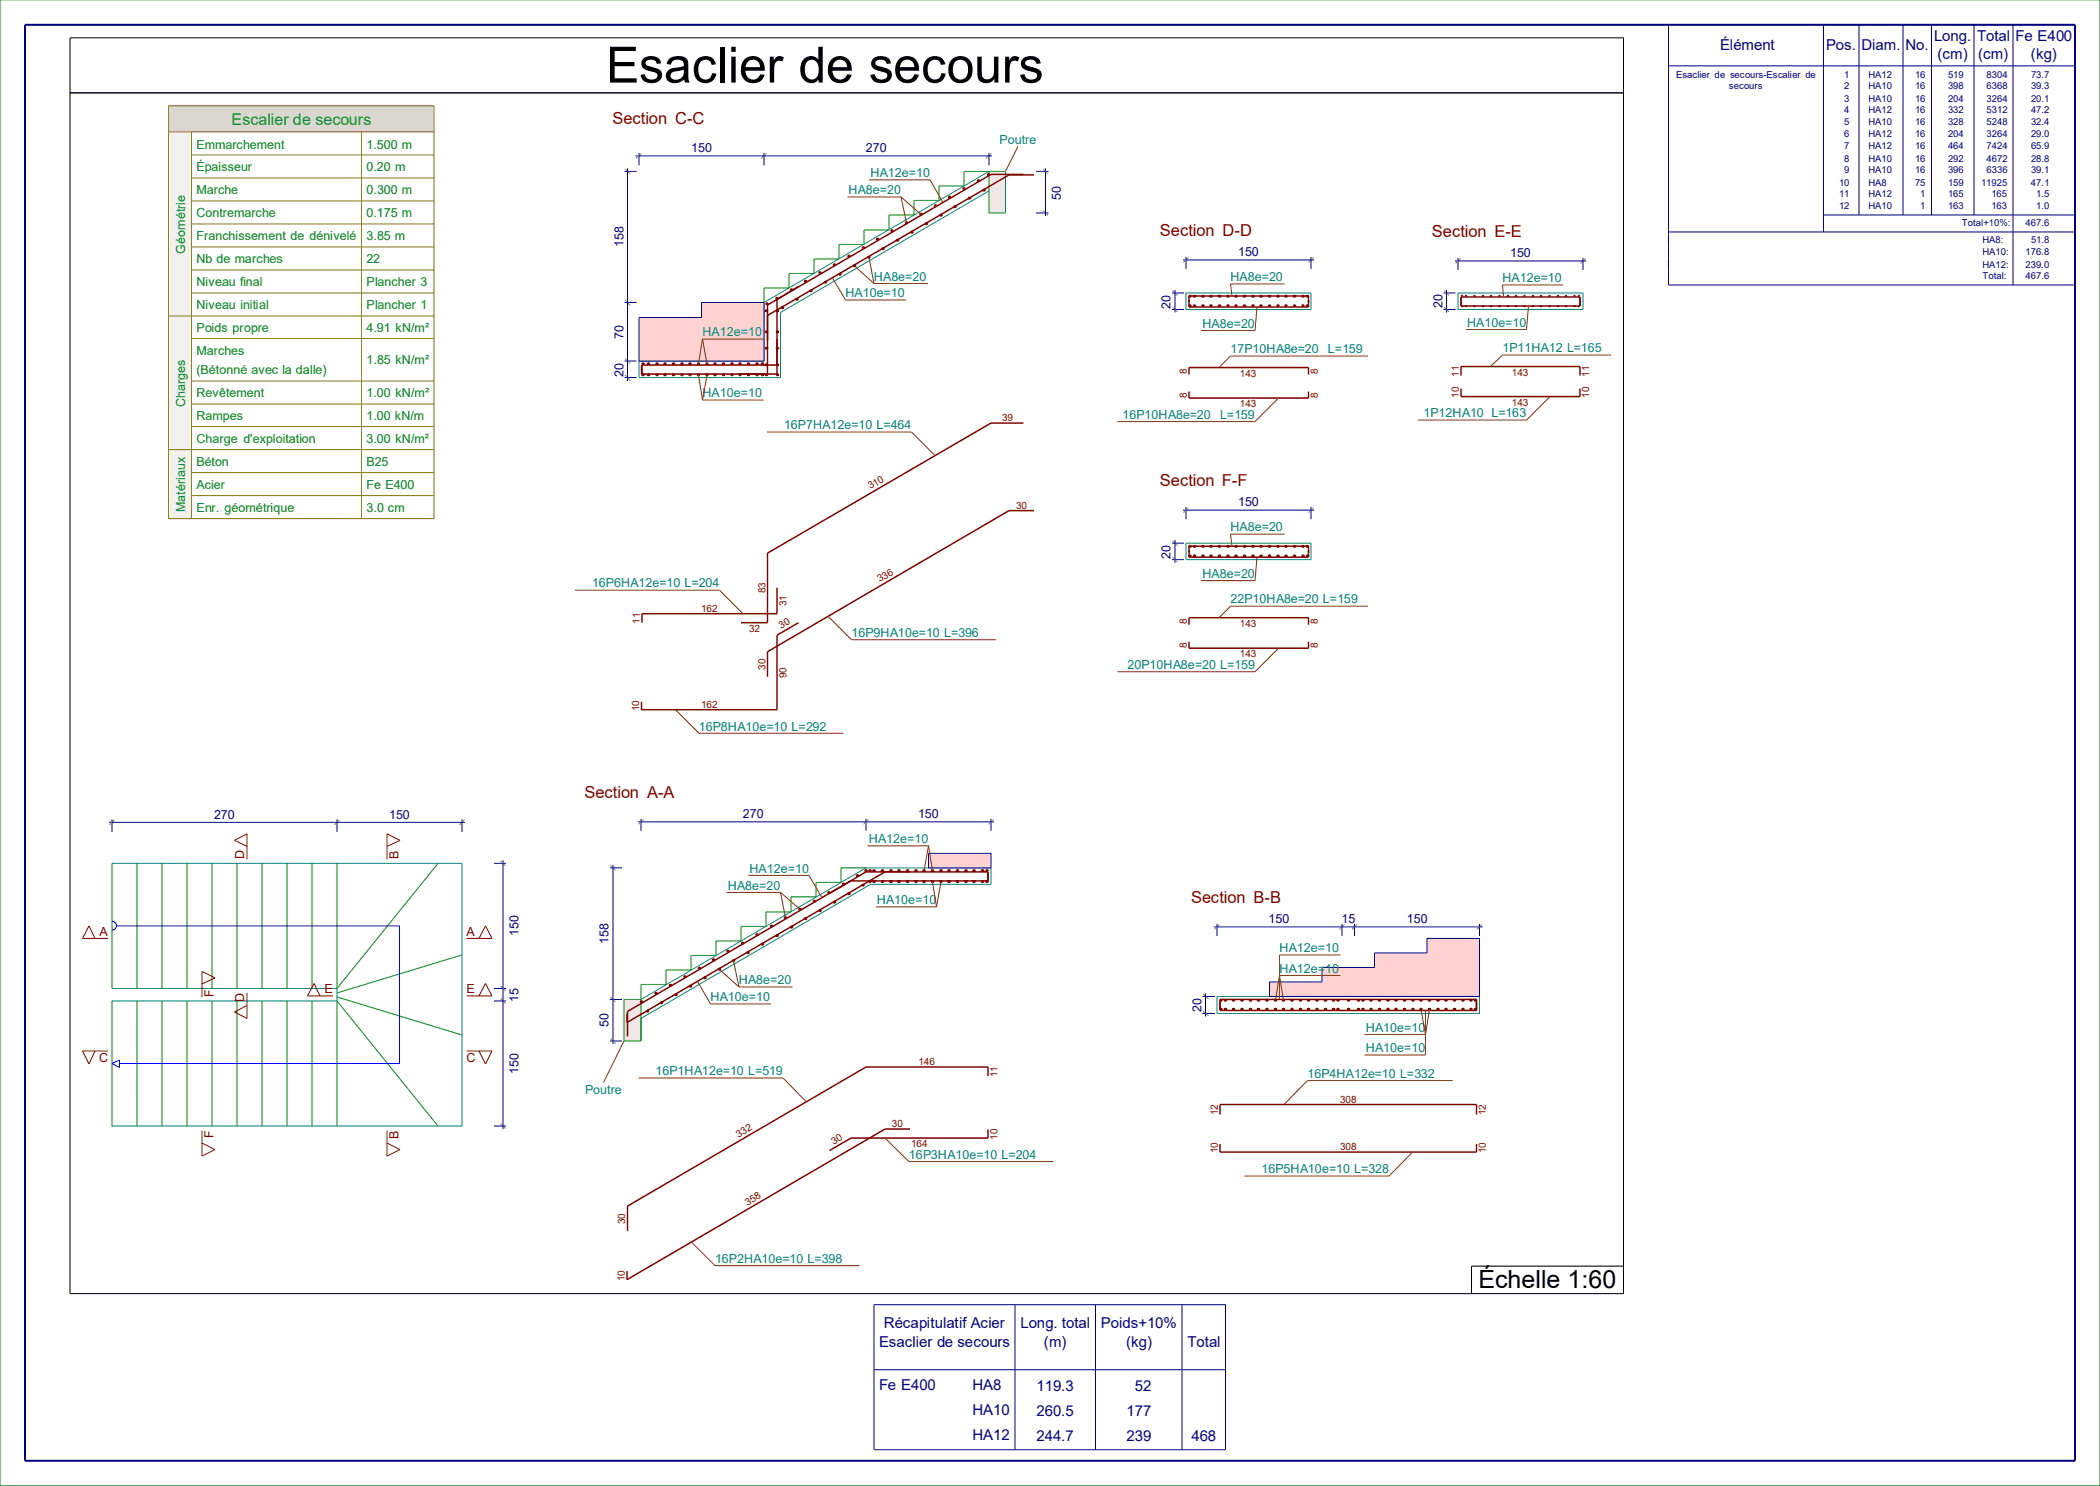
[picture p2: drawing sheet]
<svg xmlns="http://www.w3.org/2000/svg" width="420mm" height="297mm" viewBox="0 0 420 297" stroke-linecap="round" stroke-linejoin="round" font-family="sans-serif">
<path d="M0 0h420v297h-420z" fill="none" stroke="#008000" stroke-width=".2"/>
<path d="M5 5h410v287h-410z" fill="none" stroke="#000080" stroke-width=".4"/>
<path d="M333.7 5h81.3v52h-81.3zM333.7 13.2h81.3M364.7 5v41.4M371.8 5v38M380.6 5v38M386.3 5v38M394.8 5v38M402.6 5v52M333.7 46.4h81.3M364.7 43h50.3" fill="none" stroke="#000080" stroke-width=".2"/>
<path d="M14 18.6h310.7v-11h-310.7v251" fill="none" stroke="#000" stroke-width=".2"/>
<path d="M33.7 21.2h53.1v5.2h-53.1z" fill-rule="evenodd" fill="#dad7d3"/>
<g fill="#f2f1f0">
<path d="M33.7 26.4h4.6v36.8h-4.6z" fill-rule="evenodd"/>
<path d="M33.7 63.2h4.6v26.7h-4.6z" fill-rule="evenodd"/>
<path d="M33.7 89.9h4.6v13.8h-4.6z" fill-rule="evenodd"/>
</g>
<g fill="none" stroke="#808000" stroke-width=".2">
<path d="M33.7 21.2h53.1v82.5h-53.1zM33.7 26.4h53.1M38.3 31h48.5M38.3 35.6h48.5M38.3 26.4v77.3M72.3 26.4v77.3M38.3 40.2h48.5M38.3 44.8h48.5M38.3 49.4h48.5M38.3 54h48.5M38.3 58.6h48.5M33.7 63.2h53.1"/>
<path d="M38.3 67.7h48.5M38.3 76.2h48.5M33.7 89.9h53.1M38.3 80.8h48.5M38.3 85.3h48.5M38.3 94.5h48.5M38.3 99.1h48.5"/>
</g>
<path d="M197.8 34.3l-45 26.2v11.7h-25v3.3h28.3v-13l41.7-24.3" fill="none" stroke="#008080" stroke-width=".2"/>
<path d="M197.8 34.3h3.3v8.3h-3.3z" fill="#ffe6e6"/>
<path d="M197.8 34.3v8.3h3.3v-8.3h-8.3v2.9h-5v2.9h-5v2.9h-5v3h-5v2.9h-5v2.9h-5v2.9h-5v2.9h-5v2.9" fill="none" stroke="#008000" stroke-width=".2"/>
<path d="M207.2 34.3h2.5M209.1 33.7v9.5M207.2 42.6h2.5" fill="none" stroke="#000080" stroke-width=".2"/>
<path d="M208.6 33.8l1 1M208.6 42.1l1 1" fill="none" stroke="#808080" stroke-width=".2"/>
<path d="M203.6 29.3l-2.5 5" fill="none" stroke="#7f3f00" stroke-width=".2"/>
<path d="M127.8 60.5h25v11.7h-25z" fill="#ffd2d2"/>
<g fill="none" stroke="#000080" stroke-width=".2">
<path d="M124.9 34.3h2.4M125.5 33.7v42.5M127.1 31.2h71.3M127.8 30.6v2.5M152.8 30.6v2.5M197.8 30.6v2.5M234.4 58.6h2.4M235 58v4.5M236.6 52h26.2M237.2 51.4v2.4M262.2 51.4v2.4M288.7 58.6h2.4"/>
<path d="M289.3 58v4.5M291 52.2h26.2M291.6 51.6v2.4M316.6 51.6v2.4M124.9 60.5h2.4M124.9 72.2h2.4M124.9 75.5h2.4M127.8 63.5h12.5v-3h12.5v11.7h-25zM234.4 61.9h2.4M288.7 61.9h2.4M234.4 111.9h2.4M234.4 108.6h2.4"/>
<path d="M235 108v4.5M236.6 102h26.2M237.2 101.4v2.4M262.2 101.4v2.4"/>
</g>
<g fill="none" stroke="#800000" stroke-width=".3">
<path d="M204.7 34.9h-6.5l-44.7 26.1v13.8M206.8 35h-5l-48.3 28.1M159.7 57.3l-4.3 2.6v14.9h-27.1v-1.7M237.8 59.2h23.9v2.2h-23.9zM292.2 59.4h23.8v1.8h-23.8zM155.4 73h-27v1.8M237.8 74.9v-1.4h23.9v1.4M237.8 78.3v1.3h23.9v-1.3M292.2 75.1v-1.8h23.8v1.8M292.2 77.7v1.6h23.8v-1.6M204.7 84.6h-6.5l-44.7 26v13.9h-5.3M155.4 117.5v5.2h-27v1.8"/>
<path d="M206.8 102.1h-5l-48.3 28.2v5M237.8 109.2h23.9v2.2h-23.9zM159.7 124.5l-4.3 2.5v14.9h-27.1v-1.6M237.8 124.9v-1.4h23.9v1.4M237.8 128.3v1.3h23.9v-1.3"/>
</g>
<g fill="none" stroke="#7f3f00" stroke-width=".2">
<path d="M169.5 39.4h10.7M173.8 36h12.2l2.6 4.5M180.2 39.4l4 3.5M180.2 39.4l1.1 5.2M180.2 39.3v.1M166.5 55.6l2.6 4.4h12.1M170.9 53.2l3.9 3.5M173.8 51.5l1 5.2M174.8 56.6v.1M174.8 56.7h10.8M256.9 56.8h-10.8l.3 2.4M312.6 57h-12.1l.2 2.4"/>
<path d="M139.7 75l.8 5M140.5 67.8l.9 5M140.5 67.8l-.8 5M140.5 67.7v.1M140.5 79.9v.1M140.5 67.8h12.2M140.5 80h12.2M141.4 75l-.9 5M251.4 61.4l-.4 4.7h-10.8M255.7 79.6l-4.7 4.7h-27.5M273.6 71.2h-27.5l-2.3 2.3M305.7 61.2l-.4 4.7h-12.1"/>
<path d="M310 79.3l-4.7 4.7h-21.7M322.2 71h-21.7l-2.4 2.3M153.4 86.4h28.9l4.7 4.7M115 118h28.9l4.7 4.7M251.4 111.4l-.4 4.7h-10.8M256.9 106.8h-10.8l.3 2.4M165.6 123.2l4.7 4.7h28.9M255.7 129.6l-4.7 4.7h-27.5M273.6 121.2h-27.5l-2.3 2.3M135.1 141.9l4.7 4.7h28.9"/>
</g>
<g fill="#800000" stroke="#800000" stroke-width=".3">
<path d="M128.5 72.6l.3 .1-.2 .2-.1-.1z" fill-rule="evenodd"/>
<path d="M129.6 72.6l.3 .1-.2 .2-.1-.1z" fill-rule="evenodd"/>
<path d="M131.3 72.6l.3 .1-.2 .2-.1-.1z" fill-rule="evenodd"/>
<path d="M132.9 72.6l.3 .1-.2 .2-.1-.1z" fill-rule="evenodd"/>
<path d="M134.6 72.6l.3 .1-.2 .2-.1-.1z" fill-rule="evenodd"/>
<path d="M136.3 72.6l.3 .1-.2 .2-.1-.1z" fill-rule="evenodd"/>
<path d="M137.9 72.6l.3 .1-.2 .2-.1-.1z" fill-rule="evenodd"/>
<path d="M139.6 72.6l.3 .1-.2 .2-.1-.1z" fill-rule="evenodd"/>
<path d="M141.3 72.6l.3 .1-.2 .2-.1-.1z" fill-rule="evenodd"/>
<path d="M142.9 72.6l.3 .1-.2 .2-.1-.1z" fill-rule="evenodd"/>
<path d="M144.6 72.6l.3 .1-.2 .2-.1-.1z" fill-rule="evenodd"/>
<path d="M146.3 72.6l.3 .1-.2 .2-.1-.1z" fill-rule="evenodd"/>
<path d="M147.9 72.6l.3 .1-.2 .2-.1-.1z" fill-rule="evenodd"/>
<path d="M149.6 72.6l.3 .1-.2 .2-.1-.1z" fill-rule="evenodd"/>
<path d="M151.3 72.6l.3 .1-.2 .2-.1-.1z" fill-rule="evenodd"/>
<path d="M152.4 72.6l.3 .1-.2 .2-.1-.1z" fill-rule="evenodd"/>
<path d="M153.2 74.8l.3 .1-.2 .2-.1-.1z" fill-rule="evenodd"/>
<path d="M153.2 72.8l.3 .1-.2 .2-.1-.1z" fill-rule="evenodd"/>
<path d="M153.2 69.5l.3 .1-.2 .2-.1-.1z" fill-rule="evenodd"/>
<path d="M153.2 66.2l.3 .1-.2 .2-.1-.1z" fill-rule="evenodd"/>
<path d="M153.2 62l.3 .1-.2 .2-.1-.1z" fill-rule="evenodd"/>
<path d="M153.3 60.6l.3 .1-.2 .2-.1-.1z" fill-rule="evenodd"/>
<path d="M155.3 59.5l.3 .1-.2 .2-.1-.1z" fill-rule="evenodd"/>
<path d="M158.2 57.8l.3 .1-.2 .2-.1-.1z" fill-rule="evenodd"/>
<path d="M161 56.1l.3 .1-.2 .2-.1-.1z" fill-rule="evenodd"/>
<path d="M163.9 54.4l.3 .1-.2 .2-.1-.1z" fill-rule="evenodd"/>
<path d="M166.8 52.8l.3 .1-.2 .2-.1-.1z" fill-rule="evenodd"/>
<path d="M169.7 51.1l.3 .1-.2 .2-.1-.1z" fill-rule="evenodd"/>
<path d="M172.6 49.4l.3 .1-.2 .2-.1-.1z" fill-rule="evenodd"/>
<path d="M175.4 47.7l.3 .1-.2 .2-.1-.1z" fill-rule="evenodd"/>
<path d="M178.3 46l.3 .1-.2 .2-.1-.1z" fill-rule="evenodd"/>
<path d="M181.2 44.4l.3 .1-.2 .2-.1-.1z" fill-rule="evenodd"/>
<path d="M184.1 42.7l.3 .1-.2 .2-.1-.1z" fill-rule="evenodd"/>
<path d="M187 41l.3 .1-.2 .2-.1-.1z" fill-rule="evenodd"/>
<path d="M189.8 39.3l.3 .1-.2 .2-.1-.1z" fill-rule="evenodd"/>
<path d="M192.7 37.6l.3 .1-.2 .2-.1-.1z" fill-rule="evenodd"/>
<path d="M195.6 36l.3 .1-.2 .2-.1-.1z" fill-rule="evenodd"/>
<path d="M197.6 34.8l.3 .1-.2 .2-.1-.1z" fill-rule="evenodd"/>
<path d="M128.5 74.8l.3 .1-.2 .2-.1-.1z" fill-rule="evenodd"/>
<path d="M129.6 74.8l.3 .1-.2 .2-.1-.1z" fill-rule="evenodd"/>
<path d="M131.3 74.8l.3 .1-.2 .2-.1-.1z" fill-rule="evenodd"/>
<path d="M132.9 74.8l.3 .1-.2 .2-.1-.1z" fill-rule="evenodd"/>
<path d="M134.6 74.8l.3 .1-.2 .2-.1-.1z" fill-rule="evenodd"/>
<path d="M136.3 74.8l.3 .1-.2 .2-.1-.1z" fill-rule="evenodd"/>
<path d="M137.9 74.8l.3 .1-.2 .2-.1-.1z" fill-rule="evenodd"/>
<path d="M139.6 74.8l.3 .1-.2 .2-.1-.1z" fill-rule="evenodd"/>
<path d="M141.3 74.8l.3 .1-.2 .2-.1-.1z" fill-rule="evenodd"/>
<path d="M142.9 74.8l.3 .1-.2 .2-.1-.1z" fill-rule="evenodd"/>
<path d="M144.6 74.8l.3 .1-.2 .2-.1-.1z" fill-rule="evenodd"/>
<path d="M146.3 74.8l.3 .1-.2 .2-.1-.1z" fill-rule="evenodd"/>
<path d="M147.9 74.8l.3 .1-.2 .2-.1-.1z" fill-rule="evenodd"/>
<path d="M149.6 74.8l.3 .1-.2 .2-.1-.1z" fill-rule="evenodd"/>
<path d="M151.3 74.8l.3 .1-.2 .2-.1-.1z" fill-rule="evenodd"/>
<path d="M152.4 74.8l.3 .1-.2 .2-.1-.1z" fill-rule="evenodd"/>
<path d="M155.4 74.8l.3 .1-.2 .2-.1-.1z" fill-rule="evenodd"/>
<path d="M155.4 72.8l.3 .1-.2 .2-.1-.1z" fill-rule="evenodd"/>
<path d="M155.4 69.5l.3 .1-.2 .2-.1-.1z" fill-rule="evenodd"/>
<path d="M155.4 66.2l.3 .1-.2 .2-.1-.1z" fill-rule="evenodd"/>
<path d="M155.4 62l.3 .1-.2 .2-.1-.1z" fill-rule="evenodd"/>
<path d="M156.4 61.4l.3 .1-.2 .2-.1-.1z" fill-rule="evenodd"/>
<path d="M159.3 59.7l.3 .1-.2 .2-.1-.1z" fill-rule="evenodd"/>
<path d="M162.1 58l.3 .1-.2 .2-.1-.1z" fill-rule="evenodd"/>
<path d="M165 56.3l.3 .1-.2 .2-.1-.1z" fill-rule="evenodd"/>
<path d="M167.9 54.7l.3 .1-.2 .2-.1-.1z" fill-rule="evenodd"/>
<path d="M170.8 53l.3 .1-.2 .2-.1-.1z" fill-rule="evenodd"/>
<path d="M173.7 51.3l.3 .1-.2 .2-.1-.1z" fill-rule="evenodd"/>
<path d="M176.5 49.6l.3 .1-.2 .2-.1-.1z" fill-rule="evenodd"/>
<path d="M179.4 47.9l.3 .1-.2 .2-.1-.1z" fill-rule="evenodd"/>
<path d="M182.3 46.3l.3 .1-.2 .2-.1-.1z" fill-rule="evenodd"/>
<path d="M185.2 44.6l.3 .1-.2 .2-.1-.1z" fill-rule="evenodd"/>
<path d="M188.1 42.9l.3 .1-.2 .2-.1-.1z" fill-rule="evenodd"/>
<path d="M190.9 41.2l.3 .1-.2 .2-.1-.1z" fill-rule="evenodd"/>
<path d="M193.8 39.5l.3 .1-.2 .2-.1-.1z" fill-rule="evenodd"/>
<path d="M196.7 37.9l.3 .1-.2 .2-.1-.1z" fill-rule="evenodd"/>
<path d="M237.9 59.1l.3 .1-.2 .2-.1-.1z" fill-rule="evenodd"/>
<path d="M238.8 59.1l.3 .1-.2 .2-.1-.1z" fill-rule="evenodd"/>
<path d="M240.5 59.1l.3 .1-.2 .2-.1-.1z" fill-rule="evenodd"/>
<path d="M242.1 59.1l.3 .1-.2 .2-.1-.1z" fill-rule="evenodd"/>
<path d="M243.8 59.1l.3 .1-.2 .2-.1-.1z" fill-rule="evenodd"/>
<path d="M245.5 59.1l.3 .1-.2 .2-.1-.1z" fill-rule="evenodd"/>
<path d="M247.1 59.1l.3 .1-.2 .2-.1-.1z" fill-rule="evenodd"/>
<path d="M248.8 59.1l.3 .1-.2 .2-.1-.1z" fill-rule="evenodd"/>
<path d="M250.5 59.1l.3 .1-.2 .2-.1-.1z" fill-rule="evenodd"/>
<path d="M252.1 59.1l.3 .1-.2 .2-.1-.1z" fill-rule="evenodd"/>
<path d="M253.8 59.1l.3 .1-.2 .2-.1-.1z" fill-rule="evenodd"/>
<path d="M255.5 59.1l.3 .1-.2 .2-.1-.1z" fill-rule="evenodd"/>
<path d="M257.1 59.1l.3 .1-.2 .2-.1-.1z" fill-rule="evenodd"/>
<path d="M258.8 59.1l.3 .1-.2 .2-.1-.1z" fill-rule="evenodd"/>
<path d="M260.5 59.1l.3 .1-.2 .2-.1-.1z" fill-rule="evenodd"/>
<path d="M261.4 59.1l.3 .1-.2 .2-.1-.1z" fill-rule="evenodd"/>
<path d="M237.9 61l.3 .1-.2 .2-.1-.1z" fill-rule="evenodd"/>
<path d="M238.8 61l.3 .1-.2 .2-.1-.1z" fill-rule="evenodd"/>
<path d="M240.5 61l.3 .1-.2 .2-.1-.1z" fill-rule="evenodd"/>
<path d="M242.1 61l.3 .1-.2 .2-.1-.1z" fill-rule="evenodd"/>
<path d="M243.8 61l.3 .1-.2 .2-.1-.1z" fill-rule="evenodd"/>
<path d="M245.5 61l.3 .1-.2 .2-.1-.1z" fill-rule="evenodd"/>
<path d="M247.1 61l.3 .1-.2 .2-.1-.1z" fill-rule="evenodd"/>
<path d="M248.8 61l.3 .1-.2 .2-.1-.1z" fill-rule="evenodd"/>
<path d="M250.5 61l.3 .1-.2 .2-.1-.1z" fill-rule="evenodd"/>
<path d="M252.1 61l.3 .1-.2 .2-.1-.1z" fill-rule="evenodd"/>
<path d="M253.8 61l.3 .1-.2 .2-.1-.1z" fill-rule="evenodd"/>
<path d="M255.5 61l.3 .1-.2 .2-.1-.1z" fill-rule="evenodd"/>
<path d="M257.1 61l.3 .1-.2 .2-.1-.1z" fill-rule="evenodd"/>
<path d="M258.8 61l.3 .1-.2 .2-.1-.1z" fill-rule="evenodd"/>
<path d="M260.5 61l.3 .1-.2 .2-.1-.1z" fill-rule="evenodd"/>
<path d="M261.4 61l.3 .1-.2 .2-.1-.1z" fill-rule="evenodd"/>
<path d="M292.3 59.1h.2z" fill-rule="evenodd"/>
<path d="M293.1 59.1h.2z" fill-rule="evenodd"/>
<path d="M294.8 59.1h.2z" fill-rule="evenodd"/>
<path d="M296.5 59.1h.2z" fill-rule="evenodd"/>
<path d="M298.1 59.1h.2z" fill-rule="evenodd"/>
<path d="M299.8 59.1h.2z" fill-rule="evenodd"/>
<path d="M301.5 59.1h.2z" fill-rule="evenodd"/>
<path d="M303.1 59.1h.2z" fill-rule="evenodd"/>
<path d="M304.8 59.1h.2z" fill-rule="evenodd"/>
<path d="M306.5 59.1h.2z" fill-rule="evenodd"/>
<path d="M308.1 59.1h.2z" fill-rule="evenodd"/>
<path d="M309.8 59.1h.2z" fill-rule="evenodd"/>
<path d="M311.5 59.1h.2z" fill-rule="evenodd"/>
<path d="M313.1 59.1h.2z" fill-rule="evenodd"/>
<path d="M314.8 59.1h.2z" fill-rule="evenodd"/>
<path d="M315.7 59.1h.2z" fill-rule="evenodd"/>
<path d="M292.3 61.2h.2z" fill-rule="evenodd"/>
<path d="M293.1 61.2h.2z" fill-rule="evenodd"/>
<path d="M294.8 61.2h.2z" fill-rule="evenodd"/>
<path d="M296.5 61.2h.2z" fill-rule="evenodd"/>
<path d="M298.1 61.2h.2z" fill-rule="evenodd"/>
<path d="M299.8 61.2h.2z" fill-rule="evenodd"/>
<path d="M301.5 61.2h.2z" fill-rule="evenodd"/>
<path d="M303.1 61.2h.2z" fill-rule="evenodd"/>
<path d="M304.8 61.2h.2z" fill-rule="evenodd"/>
<path d="M306.5 61.2h.2z" fill-rule="evenodd"/>
<path d="M308.1 61.2h.2z" fill-rule="evenodd"/>
<path d="M309.8 61.2h.2z" fill-rule="evenodd"/>
<path d="M311.5 61.2h.2z" fill-rule="evenodd"/>
<path d="M313.1 61.2h.2z" fill-rule="evenodd"/>
<path d="M314.8 61.2h.2z" fill-rule="evenodd"/>
<path d="M315.7 61.2h.2z" fill-rule="evenodd"/>
<path d="M237.9 109.1l.3 .1-.2 .2-.1-.1z" fill-rule="evenodd"/>
<path d="M238.8 109.1l.3 .1-.2 .2-.1-.1z" fill-rule="evenodd"/>
<path d="M240.5 109.1l.3 .1-.2 .2-.1-.1z" fill-rule="evenodd"/>
<path d="M242.1 109.1l.3 .1-.2 .2-.1-.1z" fill-rule="evenodd"/>
<path d="M243.8 109.1l.3 .1-.2 .2-.1-.1z" fill-rule="evenodd"/>
<path d="M245.5 109.1l.3 .1-.2 .2-.1-.1z" fill-rule="evenodd"/>
<path d="M247.1 109.1l.3 .1-.2 .2-.1-.1z" fill-rule="evenodd"/>
<path d="M248.8 109.1l.3 .1-.2 .2-.1-.1z" fill-rule="evenodd"/>
<path d="M250.5 109.1l.3 .1-.2 .2-.1-.1z" fill-rule="evenodd"/>
<path d="M252.1 109.1l.3 .1-.2 .2-.1-.1z" fill-rule="evenodd"/>
<path d="M253.8 109.1l.3 .1-.2 .2-.1-.1z" fill-rule="evenodd"/>
<path d="M255.5 109.1l.3 .1-.2 .2-.1-.1z" fill-rule="evenodd"/>
<path d="M257.1 109.1l.3 .1-.2 .2-.1-.1z" fill-rule="evenodd"/>
<path d="M258.8 109.1l.3 .1-.2 .2-.1-.1z" fill-rule="evenodd"/>
<path d="M260.5 109.1l.3 .1-.2 .2-.1-.1z" fill-rule="evenodd"/>
<path d="M261.4 109.1l.3 .1-.2 .2-.1-.1z" fill-rule="evenodd"/>
<path d="M237.9 111l.3 .1-.2 .2-.1-.1z" fill-rule="evenodd"/>
<path d="M238.8 111l.3 .1-.2 .2-.1-.1z" fill-rule="evenodd"/>
<path d="M240.5 111l.3 .1-.2 .2-.1-.1z" fill-rule="evenodd"/>
<path d="M242.1 111l.3 .1-.2 .2-.1-.1z" fill-rule="evenodd"/>
<path d="M243.8 111l.3 .1-.2 .2-.1-.1z" fill-rule="evenodd"/>
<path d="M245.5 111l.3 .1-.2 .2-.1-.1z" fill-rule="evenodd"/>
<path d="M247.1 111l.3 .1-.2 .2-.1-.1z" fill-rule="evenodd"/>
<path d="M248.8 111l.3 .1-.2 .2-.1-.1z" fill-rule="evenodd"/>
<path d="M250.5 111l.3 .1-.2 .2-.1-.1z" fill-rule="evenodd"/>
<path d="M252.1 111l.3 .1-.2 .2-.1-.1z" fill-rule="evenodd"/>
<path d="M253.8 111l.3 .1-.2 .2-.1-.1z" fill-rule="evenodd"/>
<path d="M255.5 111l.3 .1-.2 .2-.1-.1z" fill-rule="evenodd"/>
<path d="M257.1 111l.3 .1-.2 .2-.1-.1z" fill-rule="evenodd"/>
<path d="M258.8 111l.3 .1-.2 .2-.1-.1z" fill-rule="evenodd"/>
<path d="M260.5 111l.3 .1-.2 .2-.1-.1z" fill-rule="evenodd"/>
<path d="M261.4 111l.3 .1-.2 .2-.1-.1z" fill-rule="evenodd"/>
</g>
<g fill="none" stroke="#808080" stroke-width=".2">
<path d="M125 33.8l1 1M128.3 30.7l-1.1 1M153.3 30.7l-1.1 1M198.3 30.7l-1.1 1M125 60l1 1.1M234.5 58.1l1 1M237.7 51.5l-1 1M262.7 51.5l-1 1M288.8 58.1l1 1M292.1 51.7l-1 1M317.1 51.7l-1 1M125 75l1 1.1"/>
<path d="M125 71.7l1 1M234.5 61.4l1 1M288.8 61.4l1 1M234.5 111.4l1 1M234.5 108.1l1 1M237.7 101.5l-1 1M262.7 101.5l-1 1"/>
</g>
<path d="M237.2 58.6h25v3.3h-25zM291.6 58.6h25v3.3h-25zM237.2 108.6h25v3.3h-25z" fill="none" stroke="#008080" stroke-width=".2"/>
<path d="M124.8 199.8h3.4v8.3h-3.4z" fill="#ffe6e6"/>
<path d="M173.2 173.5h-5v2.9h-5v2.9h-5v3h-5v2.9h-5v2.9h-5v2.9h-5v2.9h-5v2.9h-5v11.3h-3.4v-8.3h3.4" fill="none" stroke="#008000" stroke-width=".2"/>
<path d="M124.8 208.1l-4.1 8.3" fill="none" stroke="#7f3f00" stroke-width=".2"/>
<path d="M128.2 199.8l45-26.3h25v3.3h-24.1l-45.9 26.8" fill="none" stroke="#008080" stroke-width=".2"/>
<path d="M185.7 170.6h12.5v2.9h-12.5z" fill="#ffd2d2"/>
<path d="M122 173.5h2.4M122.6 172.9v35.8M127.6 164.3h71.2M128.2 163.7v2.4M173.2 163.7v2.4M185.7 170.6h12.5v2.9h-12.5zM198.2 163.7v2.4M122 199.8h2.4M122 208.1h2.4" fill="none" stroke="#000080" stroke-width=".2"/>
<path d="M165.9 178.6l4.3-2.5h27.4v-1.8h-24.4l-47.7 27.9v5M177 174.3l-51.6 30.1v-1.7M197.6 215.1v-1.8h-24.4l-47.7 27.8v5M182 225.7h-5l-51.6 30.1v-1.7M197.6 225.8v1.7h-27.4l-4.3 2.5" fill="none" stroke="#800000" stroke-width=".3"/>
<g fill="none" stroke="#7f3f00" stroke-width=".2">
<path d="M145.3 178.4h10.8M149.7 175h12.1l2.6 4.5M156.1 178.4l3.9 3.4M156.1 178.4l1 5.1M156.1 178.3v.1M173.5 169.1h12.2M185.7 169.1l.8 5M185.7 169.1l-.9 5M185.7 169v.1M186.5 176.3l.8 5M188.2 176.3l-.9 5M139.5 196.2l2.6 4.5h12.1"/>
<path d="M143.9 193.8l3.9 3.5M146.7 192.1l1.1 5.2M147.8 197.2v.1M147.8 197.3h10.7M175.2 181.3h12.1M187.3 181.2v.1M127.7 215.5h28.9l4.7 4.8M177 227.5l4.8 4.7h28.9M138.3 248.3l4.7 4.7h28.9"/>
</g>
<g fill="#800000" stroke="#800000" stroke-width=".3">
<path d="M128.2 200.1l.3 .1-.2 .2-.1-.1z" fill-rule="evenodd"/>
<path d="M131.1 198.4l.3 .1-.2 .2-.1-.1z" fill-rule="evenodd"/>
<path d="M134 196.8l.3 .1-.2 .2-.1-.1z" fill-rule="evenodd"/>
<path d="M136.9 195.1l.3 .1-.2 .2-.1-.1z" fill-rule="evenodd"/>
<path d="M139.8 193.4l.3 .1-.2 .2-.1-.1z" fill-rule="evenodd"/>
<path d="M142.6 191.7l.3 .1-.2 .2-.1-.1z" fill-rule="evenodd"/>
<path d="M145.5 190l.3 .1-.2 .2-.1-.1z" fill-rule="evenodd"/>
<path d="M148.4 188.4l.3 .1-.2 .2-.1-.1z" fill-rule="evenodd"/>
<path d="M151.3 186.7l.3 .1-.2 .2-.1-.1z" fill-rule="evenodd"/>
<path d="M154.2 185l.3 .1-.2 .2-.1-.1z" fill-rule="evenodd"/>
<path d="M157 183.3l.3 .1-.2 .2-.1-.1z" fill-rule="evenodd"/>
<path d="M159.9 181.6l.3 .1-.2 .2-.1-.1z" fill-rule="evenodd"/>
<path d="M162.8 180l.3 .1-.2 .2-.1-.1z" fill-rule="evenodd"/>
<path d="M165.7 178.3l.3 .1-.2 .2-.1-.1z" fill-rule="evenodd"/>
<path d="M168.6 176.6l.3 .1-.2 .2-.1-.1z" fill-rule="evenodd"/>
<path d="M171.4 174.9l.3 .1-.2 .2-.1-.1z" fill-rule="evenodd"/>
<path d="M173.1 173.9l.3 .1-.2 .2-.1-.1z" fill-rule="evenodd"/>
<path d="M173.9 173.9l.3 .1-.2 .2-.1-.1z" fill-rule="evenodd"/>
<path d="M174.7 173.9l.3 .1-.2 .2-.1-.1z" fill-rule="evenodd"/>
<path d="M176.4 173.9l.3 .1-.2 .2-.1-.1z" fill-rule="evenodd"/>
<path d="M178.1 173.9l.3 .1-.2 .2-.1-.1z" fill-rule="evenodd"/>
<path d="M179.7 173.9l.3 .1-.2 .2-.1-.1z" fill-rule="evenodd"/>
<path d="M181.4 173.9l.3 .1-.2 .2-.1-.1z" fill-rule="evenodd"/>
<path d="M183.1 173.9l.3 .1-.2 .2-.1-.1z" fill-rule="evenodd"/>
<path d="M184.7 173.9l.3 .1-.2 .2-.1-.1z" fill-rule="evenodd"/>
<path d="M186.4 173.9l.3 .1-.2 .2-.1-.1z" fill-rule="evenodd"/>
<path d="M188.1 173.9l.3 .1-.2 .2-.1-.1z" fill-rule="evenodd"/>
<path d="M189.7 173.9l.3 .1-.2 .2-.1-.1z" fill-rule="evenodd"/>
<path d="M191.4 173.9l.3 .1-.2 .2-.1-.1z" fill-rule="evenodd"/>
<path d="M193.1 173.9l.3 .1-.2 .2-.1-.1z" fill-rule="evenodd"/>
<path d="M194.7 173.9l.3 .1-.2 .2-.1-.1z" fill-rule="evenodd"/>
<path d="M196.4 173.9l.3 .1-.2 .2-.1-.1z" fill-rule="evenodd"/>
<path d="M197.3 173.9l.3 .1-.2 .2-.1-.1z" fill-rule="evenodd"/>
<path d="M129.4 202l.3 .1-.2 .2-.1-.1z" fill-rule="evenodd"/>
<path d="M132.2 200.3l.3 .1-.2 .2-.1-.1z" fill-rule="evenodd"/>
<path d="M135.1 198.7l.3 .1-.2 .2-.1-.1z" fill-rule="evenodd"/>
<path d="M138 197l.3 .1-.2 .2-.1-.1z" fill-rule="evenodd"/>
<path d="M140.9 195.3l.3 .1-.2 .2-.1-.1z" fill-rule="evenodd"/>
<path d="M143.8 193.6l.3 .1-.2 .2-.1-.1z" fill-rule="evenodd"/>
<path d="M146.6 191.9l.3 .1-.2 .2-.1-.1z" fill-rule="evenodd"/>
<path d="M149.5 190.3l.3 .1-.2 .2-.1-.1z" fill-rule="evenodd"/>
<path d="M152.4 188.6l.3 .1-.2 .2-.1-.1z" fill-rule="evenodd"/>
<path d="M155.3 186.9l.3 .1-.2 .2-.1-.1z" fill-rule="evenodd"/>
<path d="M158.2 185.2l.3 .1-.2 .2-.1-.1z" fill-rule="evenodd"/>
<path d="M161 183.5l.3 .1-.2 .2-.1-.1z" fill-rule="evenodd"/>
<path d="M163.9 181.9l.3 .1-.2 .2-.1-.1z" fill-rule="evenodd"/>
<path d="M166.8 180.2l.3 .1-.2 .2-.1-.1z" fill-rule="evenodd"/>
<path d="M169.7 178.5l.3 .1-.2 .2-.1-.1z" fill-rule="evenodd"/>
<path d="M172.5 176.8l.3 .1-.2 .2-.1-.1z" fill-rule="evenodd"/>
<path d="M173.9 176.1l.3 .1-.2 .2-.1-.1z" fill-rule="evenodd"/>
<path d="M174.7 176.1l.3 .1-.2 .2-.1-.1z" fill-rule="evenodd"/>
<path d="M176.4 176.1l.3 .1-.2 .2-.1-.1z" fill-rule="evenodd"/>
<path d="M178.1 176.1l.3 .1-.2 .2-.1-.1z" fill-rule="evenodd"/>
<path d="M179.7 176.1l.3 .1-.2 .2-.1-.1z" fill-rule="evenodd"/>
<path d="M181.4 176.1l.3 .1-.2 .2-.1-.1z" fill-rule="evenodd"/>
<path d="M183.1 176.1l.3 .1-.2 .2-.1-.1z" fill-rule="evenodd"/>
<path d="M184.7 176.1l.3 .1-.2 .2-.1-.1z" fill-rule="evenodd"/>
<path d="M186.4 176.1l.3 .1-.2 .2-.1-.1z" fill-rule="evenodd"/>
<path d="M188.1 176.1l.3 .1-.2 .2-.1-.1z" fill-rule="evenodd"/>
<path d="M189.7 176.1l.3 .1-.2 .2-.1-.1z" fill-rule="evenodd"/>
<path d="M191.4 176.1l.3 .1-.2 .2-.1-.1z" fill-rule="evenodd"/>
<path d="M193.1 176.1l.3 .1-.2 .2-.1-.1z" fill-rule="evenodd"/>
<path d="M194.7 176.1l.3 .1-.2 .2-.1-.1z" fill-rule="evenodd"/>
<path d="M196.4 176.1l.3 .1-.2 .2-.1-.1z" fill-rule="evenodd"/>
<path d="M197.3 176.1l.3 .1-.2 .2-.1-.1z" fill-rule="evenodd"/>
</g>
<path d="M122.1 173l1 1M128.7 163.8l-1 1M173.7 163.8l-1 1M198.7 163.8l-1 1M122.1 199.3l1 1M122.1 207.6l1 1" fill="none" stroke="#808080" stroke-width=".2"/>
<path d="M243.4 199.2h52.5v3.4h-52.5z" fill="none" stroke="#008080" stroke-width=".2"/>
<path d="M253.9 187.6h42v11.6h-42z" fill="#ffd2d2"/>
<g fill="none" stroke="#000080" stroke-width=".2">
<path d="M21.8 164.4h71.2M22.4 163.8v2.5M67.4 163.8v2.5M92.4 163.8v2.5M98.8 172.6h2.4M100.6 172v53.7M98.8 197.6h2.4M240.5 199.2h2.5M241.1 198.6v4.6M242.8 185.3h53.7M243.4 184.7v2.4M253.9 196.3h10.5v-2.9h10.5v-2.9h10.5v-2.9h10.5v11.6h-42z"/>
<path d="M268.4 184.7v2.4M270.9 184.7v2.4M295.9 184.7v2.4M98.8 200.1h2.4M240.5 202.6h2.5M98.8 225.1h2.4M174.8 260.8h70.3v29h-70.3zM174.8 273.8h70.3M203 260.8v29M219.1 260.8v29M236.4 260.8v29"/>
</g>
<path d="M244 199.8h51.3v2.2h-51.3zM244 222.8v-2h51.3v2M244 228.7v1.6h51.3v-1.6" fill="none" stroke="#800000" stroke-width=".3"/>
<path d="M255.9 195l.8 5M255.9 195l-.8 5M255.9 195h12.2M268.1 190.9h-12.2v8.9M272.9 206.8h12.2M284.2 201.8l.9 5M285.1 202v8.9h-12.2M285.9 201.8l-.8 5M290.5 216h-29l-4.7 4.8M282.5 230.3l-4.7 4.8h-28.9" fill="none" stroke="#7f3f00" stroke-width=".2"/>
<g fill="#800000" stroke="#800000" stroke-width=".3">
<path d="M244.1 199.8l.3 .1-.2 .2-.1-.1z" fill-rule="evenodd"/>
<path d="M245 199.8l.3 .1-.2 .2-.1-.1z" fill-rule="evenodd"/>
<path d="M246.6 199.8l.3 .1-.2 .2-.1-.1z" fill-rule="evenodd"/>
<path d="M248.3 199.8l.3 .1-.2 .2-.1-.1z" fill-rule="evenodd"/>
<path d="M250 199.8l.3 .1-.2 .2-.1-.1z" fill-rule="evenodd"/>
<path d="M251.6 199.8l.3 .1-.2 .2-.1-.1z" fill-rule="evenodd"/>
<path d="M253.3 199.8l.3 .1-.2 .2-.1-.1z" fill-rule="evenodd"/>
<path d="M255 199.8l.3 .1-.2 .2-.1-.1z" fill-rule="evenodd"/>
<path d="M256.6 199.8l.3 .1-.2 .2-.1-.1z" fill-rule="evenodd"/>
<path d="M258.3 199.8l.3 .1-.2 .2-.1-.1z" fill-rule="evenodd"/>
<path d="M260 199.8l.3 .1-.2 .2-.1-.1z" fill-rule="evenodd"/>
<path d="M261.6 199.8l.3 .1-.2 .2-.1-.1z" fill-rule="evenodd"/>
<path d="M263.3 199.8l.3 .1-.2 .2-.1-.1z" fill-rule="evenodd"/>
<path d="M265 199.8l.3 .1-.2 .2-.1-.1z" fill-rule="evenodd"/>
<path d="M266.6 199.8l.3 .1-.2 .2-.1-.1z" fill-rule="evenodd"/>
<path d="M267.5 199.8l.3 .1-.2 .2-.1-.1z" fill-rule="evenodd"/>
<path d="M269.6 199.8l.3 .1-.2 .2-.1-.1z" fill-rule="evenodd"/>
<path d="M271.6 199.8l.3 .1-.2 .2-.1-.1z" fill-rule="evenodd"/>
<path d="M272.5 199.8l.3 .1-.2 .2-.1-.1z" fill-rule="evenodd"/>
<path d="M274.1 199.8l.3 .1-.2 .2-.1-.1z" fill-rule="evenodd"/>
<path d="M275.8 199.8l.3 .1-.2 .2-.1-.1z" fill-rule="evenodd"/>
<path d="M277.5 199.8l.3 .1-.2 .2-.1-.1z" fill-rule="evenodd"/>
<path d="M279.1 199.8l.3 .1-.2 .2-.1-.1z" fill-rule="evenodd"/>
<path d="M280.8 199.8l.3 .1-.2 .2-.1-.1z" fill-rule="evenodd"/>
<path d="M282.5 199.8l.3 .1-.2 .2-.1-.1z" fill-rule="evenodd"/>
<path d="M284.1 199.8l.3 .1-.2 .2-.1-.1z" fill-rule="evenodd"/>
<path d="M285.8 199.8l.3 .1-.2 .2-.1-.1z" fill-rule="evenodd"/>
<path d="M287.5 199.8l.3 .1-.2 .2-.1-.1z" fill-rule="evenodd"/>
<path d="M289.1 199.8l.3 .1-.2 .2-.1-.1z" fill-rule="evenodd"/>
<path d="M290.8 199.8l.3 .1-.2 .2-.1-.1z" fill-rule="evenodd"/>
<path d="M292.5 199.8l.3 .1-.2 .2-.1-.1z" fill-rule="evenodd"/>
<path d="M294.1 199.8l.3 .1-.2 .2-.1-.1z" fill-rule="evenodd"/>
<path d="M295 199.8l.3 .1-.2 .2-.1-.1z" fill-rule="evenodd"/>
<path d="M244.1 201.6l.3 .1-.2 .2-.1-.1z" fill-rule="evenodd"/>
<path d="M245 201.6l.3 .1-.2 .2-.1-.1z" fill-rule="evenodd"/>
<path d="M246.6 201.6l.3 .1-.2 .2-.1-.1z" fill-rule="evenodd"/>
<path d="M248.3 201.6l.3 .1-.2 .2-.1-.1z" fill-rule="evenodd"/>
<path d="M250 201.6l.3 .1-.2 .2-.1-.1z" fill-rule="evenodd"/>
<path d="M251.6 201.6l.3 .1-.2 .2-.1-.1z" fill-rule="evenodd"/>
<path d="M253.3 201.6l.3 .1-.2 .2-.1-.1z" fill-rule="evenodd"/>
<path d="M255 201.6l.3 .1-.2 .2-.1-.1z" fill-rule="evenodd"/>
<path d="M256.6 201.6l.3 .1-.2 .2-.1-.1z" fill-rule="evenodd"/>
<path d="M258.3 201.6l.3 .1-.2 .2-.1-.1z" fill-rule="evenodd"/>
<path d="M260 201.6l.3 .1-.2 .2-.1-.1z" fill-rule="evenodd"/>
<path d="M261.6 201.6l.3 .1-.2 .2-.1-.1z" fill-rule="evenodd"/>
<path d="M263.3 201.6l.3 .1-.2 .2-.1-.1z" fill-rule="evenodd"/>
<path d="M265 201.6l.3 .1-.2 .2-.1-.1z" fill-rule="evenodd"/>
<path d="M266.6 201.6l.3 .1-.2 .2-.1-.1z" fill-rule="evenodd"/>
<path d="M267.5 201.6l.3 .1-.2 .2-.1-.1z" fill-rule="evenodd"/>
<path d="M269.6 201.6l.3 .1-.2 .2-.1-.1z" fill-rule="evenodd"/>
<path d="M271.6 201.6l.3 .1-.2 .2-.1-.1z" fill-rule="evenodd"/>
<path d="M272.5 201.6l.3 .1-.2 .2-.1-.1z" fill-rule="evenodd"/>
<path d="M274.1 201.6l.3 .1-.2 .2-.1-.1z" fill-rule="evenodd"/>
<path d="M275.8 201.6l.3 .1-.2 .2-.1-.1z" fill-rule="evenodd"/>
<path d="M277.5 201.6l.3 .1-.2 .2-.1-.1z" fill-rule="evenodd"/>
<path d="M279.1 201.6l.3 .1-.2 .2-.1-.1z" fill-rule="evenodd"/>
<path d="M280.8 201.6l.3 .1-.2 .2-.1-.1z" fill-rule="evenodd"/>
<path d="M282.5 201.6l.3 .1-.2 .2-.1-.1z" fill-rule="evenodd"/>
<path d="M284.1 201.6l.3 .1-.2 .2-.1-.1z" fill-rule="evenodd"/>
<path d="M285.8 201.6l.3 .1-.2 .2-.1-.1z" fill-rule="evenodd"/>
<path d="M287.5 201.6l.3 .1-.2 .2-.1-.1z" fill-rule="evenodd"/>
<path d="M289.1 201.6l.3 .1-.2 .2-.1-.1z" fill-rule="evenodd"/>
<path d="M290.8 201.6l.3 .1-.2 .2-.1-.1z" fill-rule="evenodd"/>
<path d="M292.5 201.6l.3 .1-.2 .2-.1-.1z" fill-rule="evenodd"/>
<path d="M294.1 201.6l.3 .1-.2 .2-.1-.1z" fill-rule="evenodd"/>
<path d="M295 201.6l.3 .1-.2 .2-.1-.1z" fill-rule="evenodd"/>
</g>
<g fill="none" stroke="#808080" stroke-width=".2">
<path d="M22.9 163.9l-1 1M67.9 163.9l-1 1M92.9 163.9l-1 1M100.1 172.1l1 1M100.1 197.1l1 1M100.1 199.6l1 1M240.6 198.7l1.1 1M243.9 184.8l-1 1M268.9 184.8l-1 1M271.4 184.8l-1 1M296.4 184.8l-1 1M240.6 202.1l1.1 1"/>
<path d="M100.1 224.6l1 1"/>
</g>
<path d="M22.4 172.6h70v52.5h-70M22.4 197.6h45v2.5h-45" fill="none" stroke="#008080" stroke-width=".2"/>
<g fill="none" stroke="#008000" stroke-width=".2">
<path d="M22.4 172.6v25M27.4 172.6v25M32.4 172.6v25M37.4 172.6v25M42.4 172.6v25M47.4 172.6v25M52.4 172.6v25M57.4 172.6v25M62.4 172.6v25M67.4 172.6v25l20.2-25M67.4 199.3l25 7.6M92.4 190.9l-25 7.6"/>
<path d="M22.4 200.1v25M27.4 200.1v25M32.4 200.1v25M37.4 200.1v25M42.4 200.1v25M47.4 200.1v25M52.4 200.1v25M57.4 200.1v25M62.4 200.1v25M67.4 225.1v-25l20.2 25"/>
</g>
<path d="M49.4 169.2l-2.5-1.2 2.5-1.3v5.1M77.4 169.2l2.6-1.2-2.6-1.3v5.1M19 187.6l-1.2-2.5-1.3 2.5h5.1M40.4 196.7l2.6-1.2-2.6-1.3v5.1M49.4 198.5v5.1l-2.5-1.3 2.5-1.3M64 199.1l-1.2-2.5-1.3 2.5h5.1M93.3 187.6h5.1l-1.3-2.5-1.3 2.5M93.3 199.1h5.1l-1.3-2.5-1.3 2.5M19 210.1l-1.2 2.6-1.3-2.6h5.1M93.3 210.1h5.1l-1.3 2.6-1.3-2.6M40.4 226v5.1l2.6-1.3-2.6-1.3M77.4 226v5.1l2.6-1.3-2.6-1.3" fill="none" stroke="#800000" stroke-width=".2"/>
<path d="M22.4 184.2a.85 .85 0 0 1 .9 .8 .85 .85 0 0 1-.9 .9M23.3 185.1h56.6v27.5h-56M22.4 212.6l1.5-.7v1.5z" fill="none" stroke="#00f" stroke-width=".2"/>
<path d="M14 18.6h310.7v240h-310.7M324.7 253.1h-30.4v5.5" fill="none" stroke="#000" stroke-width=".2"/>
<text font-size="10" x="121.2" y="16.5">Esaclier de secours</text>
<text font-size="5" x="295.7" y="257.5">Échelle 1:60</text>
<g font-size="3.3" fill="#800000">
<text x="122.5" y="24.8">Section C-C</text>
<text x="232" y="47.1">Section D-D</text>
<text x="286.4" y="47.3">Section E-E</text>
<text x="232" y="97.1">Section F-F</text>
<text x="116.9" y="159.4">Section A-A</text>
<text x="238.2" y="180.4">Section B-B</text>
</g>
<text font-size="3.2" fill="#008000" x="46.3" y="25">Escalier de secours</text>
<g font-size="3" fill="#000080">
<text x="344" y="10.1">Élément</text>
<text x="365.2" y="10.1">Pos.</text>
<text x="372.3" y="10.1">Diam.</text>
<text x="381.1" y="10.1">No.</text>
<text x="386.8" y="8.3">Long.</text>
<text x="387.5" y="11.9">(cm)</text>
<text x="395.4" y="8.3">Total</text>
<text x="395.6" y="11.9">(cm)</text>
<text x="403.1" y="8.3">Fe E400</text>
<text x="406.2" y="11.9">(kg)</text>
<text x="175.8" y="269.2">Esaclier de secours</text>
<text x="176.8" y="265.5">Récapitulatif Acier</text>
<text x="204.1" y="265.5">Long. total</text>
<text x="208.8" y="269.2">(m)</text>
<text x="220.2" y="265.5">Poids+10%</text>
<text x="225.2" y="269.2">(kg)</text>
<text x="237.5" y="269.2">Total</text>
<text x="175.8" y="277.8">Fe E400</text>
<text x="194.5" y="277.8">HA8</text>
<text x="207.3" y="278.1">119.3</text>
<text x="227" y="278.1">52</text>
<text x="194.5" y="282.8">HA10</text>
<text x="194.5" y="287.8">HA12</text>
<text x="207.3" y="283.1">260.5</text>
<text x="225.3" y="283.1">177</text>
<text x="207.3" y="288.1">244.7</text>
<text x="225.3" y="288.1">239</text>
<text x="238.3" y="288.1">468</text>
</g>
<g font-size="2.5" fill="#008000">
<text x="39.3" y="29.7">Emmarchement</text>
<text x="73.3" y="29.7">1.500 m</text>
<text x="39.3" y="34.2">Épaisseur</text>
<text x="73.3" y="34.2">0.20 m</text>
<text x="39.3" y="38.8">Marche</text>
<text x="73.3" y="38.8">0.300 m</text>
<text x="39.3" y="43.4">Contremarche</text>
<text x="73.3" y="43.4">0.175 m</text>
<text x="37" y="50.7" transform="rotate(-90 37 50.7)">Géométrie</text>
<text x="39.3" y="48">Franchissement de dénivelé</text>
<text x="39.3" y="52.6">Nb de marches</text>
<text x="73.3" y="52.6">22</text>
<text x="73.3" y="48">3.85 m</text>
<text x="39.3" y="57.2">Niveau final</text>
<text x="73.3" y="57.2">Plancher 3</text>
<text x="39.3" y="61.8">Niveau initial</text>
<text x="73.3" y="61.8">Plancher 1</text>
<text x="39.3" y="66.4">Poids propre</text>
<text x="39.3" y="71">Marches</text>
<text x="73.3" y="66.4">4.91 kN/m²</text>
<text x="39.3" y="74.8">(Bétonné avec la dalle)</text>
<text x="73.3" y="72.8">1.85 kN/m²</text>
<text x="37" y="81.4" transform="rotate(-90 37 81.4)">Charges</text>
<text x="39.3" y="79.4">Revêtement</text>
<text x="39.3" y="84">Rampes</text>
<text x="73.3" y="79.4">1.00 kN/m²</text>
<text x="73.3" y="84">1.00 kN/m</text>
<text x="39.3" y="88.6">Charge d'exploitation</text>
<text x="73.3" y="88.6">3.00 kN/m²</text>
<text x="39.3" y="93.2">Béton</text>
<text x="73.3" y="93.2">B25</text>
<text x="39.3" y="97.7">Acier</text>
<text x="73.3" y="97.7">Fe E400</text>
<text x="37" y="102.4" transform="rotate(-90 37 102.4)">Matériaux</text>
<text x="39.3" y="102.3">Enr. géométrique</text>
<text x="73.3" y="102.3">3.0 cm</text>
</g>
<g font-size="2.5" fill="#008080">
<text x="199.9" y="28.7">Poutre</text>
<text x="174.1" y="35.4">HA12e=10</text>
<text x="169.7" y="38.8">HA8e=20</text>
<text x="169.1" y="59.4">HA10e=10</text>
<text x="174.8" y="56.1">HA8e=20</text>
<text x="246.1" y="56.2">HA8e=20</text>
<text x="300.5" y="56.4">HA12e=10</text>
<text x="240.5" y="65.5">HA8e=20</text>
<text x="293.4" y="65.3">HA10e=10</text>
<text x="140.5" y="67.2">HA12e=10</text>
<text x="246.1" y="70.6">17P10HA8e=20</text>
<text x="265.6" y="70.6">L=159</text>
<text x="300.5" y="70.4">1P11HA12 L=165</text>
<text x="140.5" y="79.4">HA10e=10</text>
<text x="224.5" y="83.7">16P10HA8e=20</text>
<text x="244" y="83.7">L=159</text>
<text x="284.7" y="83.4">1P12HA10 L=163</text>
<text x="156.8" y="85.8">16P7HA12e=10 L=464</text>
<text x="246.1" y="106.2">HA8e=20</text>
<text x="118.4" y="117.4">16P6HA12e=10 L=204</text>
<text x="240.5" y="115.5">HA8e=20</text>
<text x="246.1" y="120.6">22P10HA8e=20 L=159</text>
<text x="170.3" y="127.3">16P9HA10e=10 L=396</text>
<text x="225.5" y="133.7">20P10HA8e=20 L=159</text>
<text x="139.8" y="146">16P8HA10e=10 L=292</text>
<text x="173.8" y="168.5">HA12e=10</text>
<text x="145.6" y="177.8">HA8e=20</text>
<text x="149.9" y="174.4">HA12e=10</text>
<text x="175.4" y="180.7">HA10e=10</text>
<text x="255.9" y="190.3">HA12e=10</text>
<text x="147.8" y="196.7">HA8e=20</text>
<text x="255.9" y="194.4">HA12e=10</text>
<text x="142.1" y="200.1">HA10e=10</text>
<text x="273.2" y="206.2">HA10e=10</text>
<text x="131.1" y="214.9">16P1HA12e=10 L=519</text>
<text x="261.5" y="215.4">16P4HA12e=10 L=332</text>
<text x="273.2" y="210.3">HA10e=10</text>
<text x="117" y="218.6">Poutre</text>
<text x="181.8" y="231.6">16P3HA10e=10 L=204</text>
<text x="252.3" y="234.5">16P5HA10e=10 L=328</text>
<text x="143" y="252.4">16P2HA10e=10 L=398</text>
</g>
<g font-size="2.5" fill="#000080">
<text x="138.2" y="30.4">150</text>
<text x="173.2" y="30.4">270</text>
<text x="212.1" y="39.9" transform="rotate(-90 212.1 39.9)">50</text>
<text x="124.7" y="49.4" transform="rotate(-90 124.7 49.4)">158</text>
<text x="247.6" y="51.2">150</text>
<text x="302" y="51.4">150</text>
<text x="234.1" y="61.7" transform="rotate(-90 234.1 61.7)">20</text>
<text x="288.5" y="61.6" transform="rotate(-90 288.5 61.6)">20</text>
<text x="124.7" y="67.8" transform="rotate(-90 124.7 67.8)">70</text>
<text x="124.7" y="75.3" transform="rotate(-90 124.7 75.3)">20</text>
<text x="247.6" y="101.2">150</text>
<text x="234.1" y="111.7" transform="rotate(-90 234.1 111.7)">20</text>
<text x="42.8" y="163.6">270</text>
<text x="77.8" y="163.6">150</text>
<text x="148.6" y="163.5">270</text>
<text x="183.6" y="163.5">150</text>
<text x="253.7" y="184.5">150</text>
<text x="268.3" y="184.5">15</text>
<text x="281.4" y="184.5">150</text>
<text x="103.7" y="187.1" transform="rotate(-90 103.7 187.1)">150</text>
<text x="121.7" y="188.7" transform="rotate(-90 121.7 188.7)">158</text>
<text x="103.7" y="200.3" transform="rotate(-90 103.7 200.3)">15</text>
<text x="240.3" y="202.3" transform="rotate(-90 240.3 202.3)">20</text>
<text x="121.7" y="205.3" transform="rotate(-90 121.7 205.3)">50</text>
<text x="103.7" y="214.8" transform="rotate(-90 103.7 214.8)">150</text>
</g>
<g font-size="2.5" fill="#800000">
<text x="48.8" y="171.7" transform="rotate(-90 48.8 171.7)">D</text>
<text x="79.7" y="171.7" transform="rotate(-90 79.7 171.7)">B</text>
<text x="19.9" y="187">A</text>
<text x="93.3" y="187">A</text>
<text x="42.7" y="199.3" transform="rotate(-90 42.7 199.3)">F</text>
<text x="48.8" y="200.3" transform="rotate(-90 48.8 200.3)">D</text>
<text x="64.9" y="198.5">E</text>
<text x="93.3" y="198.5">E</text>
<text x="19.8" y="212.3">C</text>
<text x="93.3" y="212.3">C</text>
<text x="42.7" y="227.5" transform="rotate(-90 42.7 227.5)">F</text>
<text x="79.7" y="227.7" transform="rotate(-90 79.7 227.7)">B</text>
</g>
<g font-size="2" fill="#800000">
<text x="237.4" y="74.8" transform="rotate(-90 237.4 74.8)">8</text>
<text x="248" y="75.3">143</text>
<text x="263.6" y="74.8" transform="rotate(-90 263.6 74.8)">8</text>
<text x="291.8" y="75.3" transform="rotate(-90 291.8 75.3)">11</text>
<text x="302.4" y="75.1">143</text>
<text x="317.8" y="75.3" transform="rotate(-90 317.8 75.3)">11</text>
<text x="237.4" y="79.5" transform="rotate(-90 237.4 79.5)">8</text>
<text x="248" y="81.4">143</text>
<text x="263.6" y="79.5" transform="rotate(-90 263.6 79.5)">8</text>
<text x="291.8" y="79.5" transform="rotate(-90 291.8 79.5)">10</text>
<text x="302.4" y="81.1">143</text>
<text x="317.8" y="79.5" transform="rotate(-90 317.8 79.5)">10</text>
<text x="200.4" y="84.2">39</text>
<text x="174.1" y="97.8" transform="rotate(-30 174.1 97.8)">310</text>
<text x="203.2" y="101.7">30</text>
<text x="153.1" y="118.6" transform="rotate(-90 153.1 118.6)">83</text>
<text x="176" y="116.4" transform="rotate(-30 176 116.4)">336</text>
<text x="128" y="124.7" transform="rotate(-90 128 124.7)">11</text>
<text x="140.2" y="122.3">162</text>
<text x="156.3" y="125.7" transform="rotate(-30 156.3 125.7)">30</text>
<text x="157.3" y="121.2" transform="rotate(-90 157.3 121.2)">31</text>
<text x="237.4" y="124.8" transform="rotate(-90 237.4 124.8)">8</text>
<text x="248" y="125.3">143</text>
<text x="263.6" y="124.8" transform="rotate(-90 263.6 124.8)">8</text>
<text x="149.8" y="126.3">32</text>
<text x="237.4" y="129.6" transform="rotate(-90 237.4 129.6)">8</text>
<text x="248" y="131.4">143</text>
<text x="263.6" y="129.6" transform="rotate(-90 263.6 129.6)">8</text>
<text x="153.1" y="133.9" transform="rotate(-90 153.1 133.9)">30</text>
<text x="157.3" y="135.6" transform="rotate(-90 157.3 135.6)">90</text>
<text x="127.8" y="142.2" transform="rotate(-90 127.8 142.2)">10</text>
<text x="140.2" y="141.5">162</text>
<text x="183.7" y="212.9">146</text>
<text x="199.5" y="215.3" transform="rotate(-90 199.5 215.3)">11</text>
<text x="268" y="220.4">308</text>
<text x="147.7" y="227.4" transform="rotate(-30 147.7 227.4)">332</text>
<text x="178.4" y="225.3">30</text>
<text x="199.5" y="227.8" transform="rotate(-90 199.5 227.8)">10</text>
<text x="243.5" y="222.9" transform="rotate(-90 243.5 222.9)">12</text>
<text x="297.1" y="222.9" transform="rotate(-90 297.1 222.9)">12</text>
<text x="166.8" y="228.8" transform="rotate(-30 166.8 228.8)">30</text>
<text x="182.2" y="229.3">164</text>
<text x="243.5" y="230.5" transform="rotate(-90 243.5 230.5)">10</text>
<text x="268" y="229.9">308</text>
<text x="297.1" y="230.5" transform="rotate(-90 297.1 230.5)">10</text>
<text x="125.1" y="244.7" transform="rotate(-90 125.1 244.7)">30</text>
<text x="149.5" y="241" transform="rotate(-30 149.5 241)">358</text>
<text x="125" y="256.1" transform="rotate(-90 125 256.1)">10</text>
</g>
<g font-size="1.9" fill="#000080">
<text x="335.2" y="15.5">Esaclier de secours-Escalier de</text>
<text x="345.8" y="17.9">secours</text>
<text x="368.8" y="15.5">1</text>
<text x="368.8" y="17.9">2</text>
<text x="373.7" y="15.5">HA12</text>
<text x="373.7" y="17.9">HA10</text>
<text x="383" y="15.5">16</text>
<text x="383" y="17.9">16</text>
<text x="389.6" y="15.5">519</text>
<text x="389.6" y="17.9">398</text>
<text x="397.3" y="15.5">8304</text>
<text x="397.3" y="17.9">6368</text>
<text x="406.2" y="15.5">73.7</text>
<text x="406.2" y="17.9">39.3</text>
<text x="368.8" y="20.4">3</text>
<text x="368.8" y="22.6">4</text>
<text x="373.7" y="20.4">HA10</text>
<text x="373.7" y="22.6">HA12</text>
<text x="383" y="20.4">16</text>
<text x="383" y="22.6">16</text>
<text x="389.6" y="20.4">204</text>
<text x="389.6" y="22.6">332</text>
<text x="397.3" y="20.4">3264</text>
<text x="397.3" y="22.6">5312</text>
<text x="406.2" y="20.4">20.1</text>
<text x="406.2" y="22.6">47.2</text>
<text x="368.8" y="25.1">5</text>
<text x="368.8" y="27.5">6</text>
<text x="368.8" y="29.8">7</text>
<text x="373.7" y="25.1">HA10</text>
<text x="373.7" y="27.5">HA12</text>
<text x="373.7" y="29.8">HA12</text>
<text x="383" y="25.1">16</text>
<text x="383" y="27.5">16</text>
<text x="383" y="29.8">16</text>
<text x="389.6" y="25.1">328</text>
<text x="389.6" y="27.5">204</text>
<text x="389.6" y="29.8">464</text>
<text x="397.3" y="25.1">5248</text>
<text x="397.3" y="27.5">3264</text>
<text x="397.3" y="29.8">7424</text>
<text x="406.2" y="25.1">32.4</text>
<text x="406.2" y="27.5">29.0</text>
<text x="406.2" y="29.8">65.9</text>
<text x="368.8" y="32.3">8</text>
<text x="368.8" y="34.7">9</text>
<text x="373.7" y="32.3">HA10</text>
<text x="373.7" y="34.7">HA10</text>
<text x="383" y="32.3">16</text>
<text x="383" y="34.7">16</text>
<text x="389.6" y="32.3">292</text>
<text x="389.6" y="34.7">396</text>
<text x="397.3" y="32.3">4672</text>
<text x="397.3" y="34.7">6336</text>
<text x="406.2" y="32.3">28.8</text>
<text x="406.2" y="34.7">39.1</text>
<text x="367.8" y="37.2">10</text>
<text x="367.8" y="39.5">11</text>
<text x="367.8" y="41.9">12</text>
<text x="373.7" y="37.2">HA8</text>
<text x="373.7" y="39.5">HA12</text>
<text x="373.7" y="41.9">HA10</text>
<text x="383" y="37.2">75</text>
<text x="384" y="39.5">1</text>
<text x="384" y="41.9">1</text>
<text x="389.6" y="37.2">159</text>
<text x="389.6" y="39.5">165</text>
<text x="389.6" y="41.9">163</text>
<text x="396.2" y="37.2">11925</text>
<text x="398.3" y="39.5">165</text>
<text x="398.3" y="41.9">163</text>
<text x="406.2" y="37.2">47.1</text>
<text x="407.2" y="39.5">1.5</text>
<text x="407.2" y="41.9">1.0</text>
<text x="392.4" y="45.3">Total+10%:</text>
<text x="405.1" y="45.3">467.6</text>
<text x="396.5" y="48.6">HA8:</text>
<text x="396.5" y="51.1">HA10:</text>
<text x="396.5" y="53.5">HA12:</text>
<text x="405.1" y="51.1">176.8</text>
<text x="405.1" y="53.5">239.0</text>
<text x="406.2" y="48.6">51.8</text>
<text x="396.5" y="55.8">Total:</text>
<text x="405.1" y="55.8">467.6</text>
</g>
</svg>
